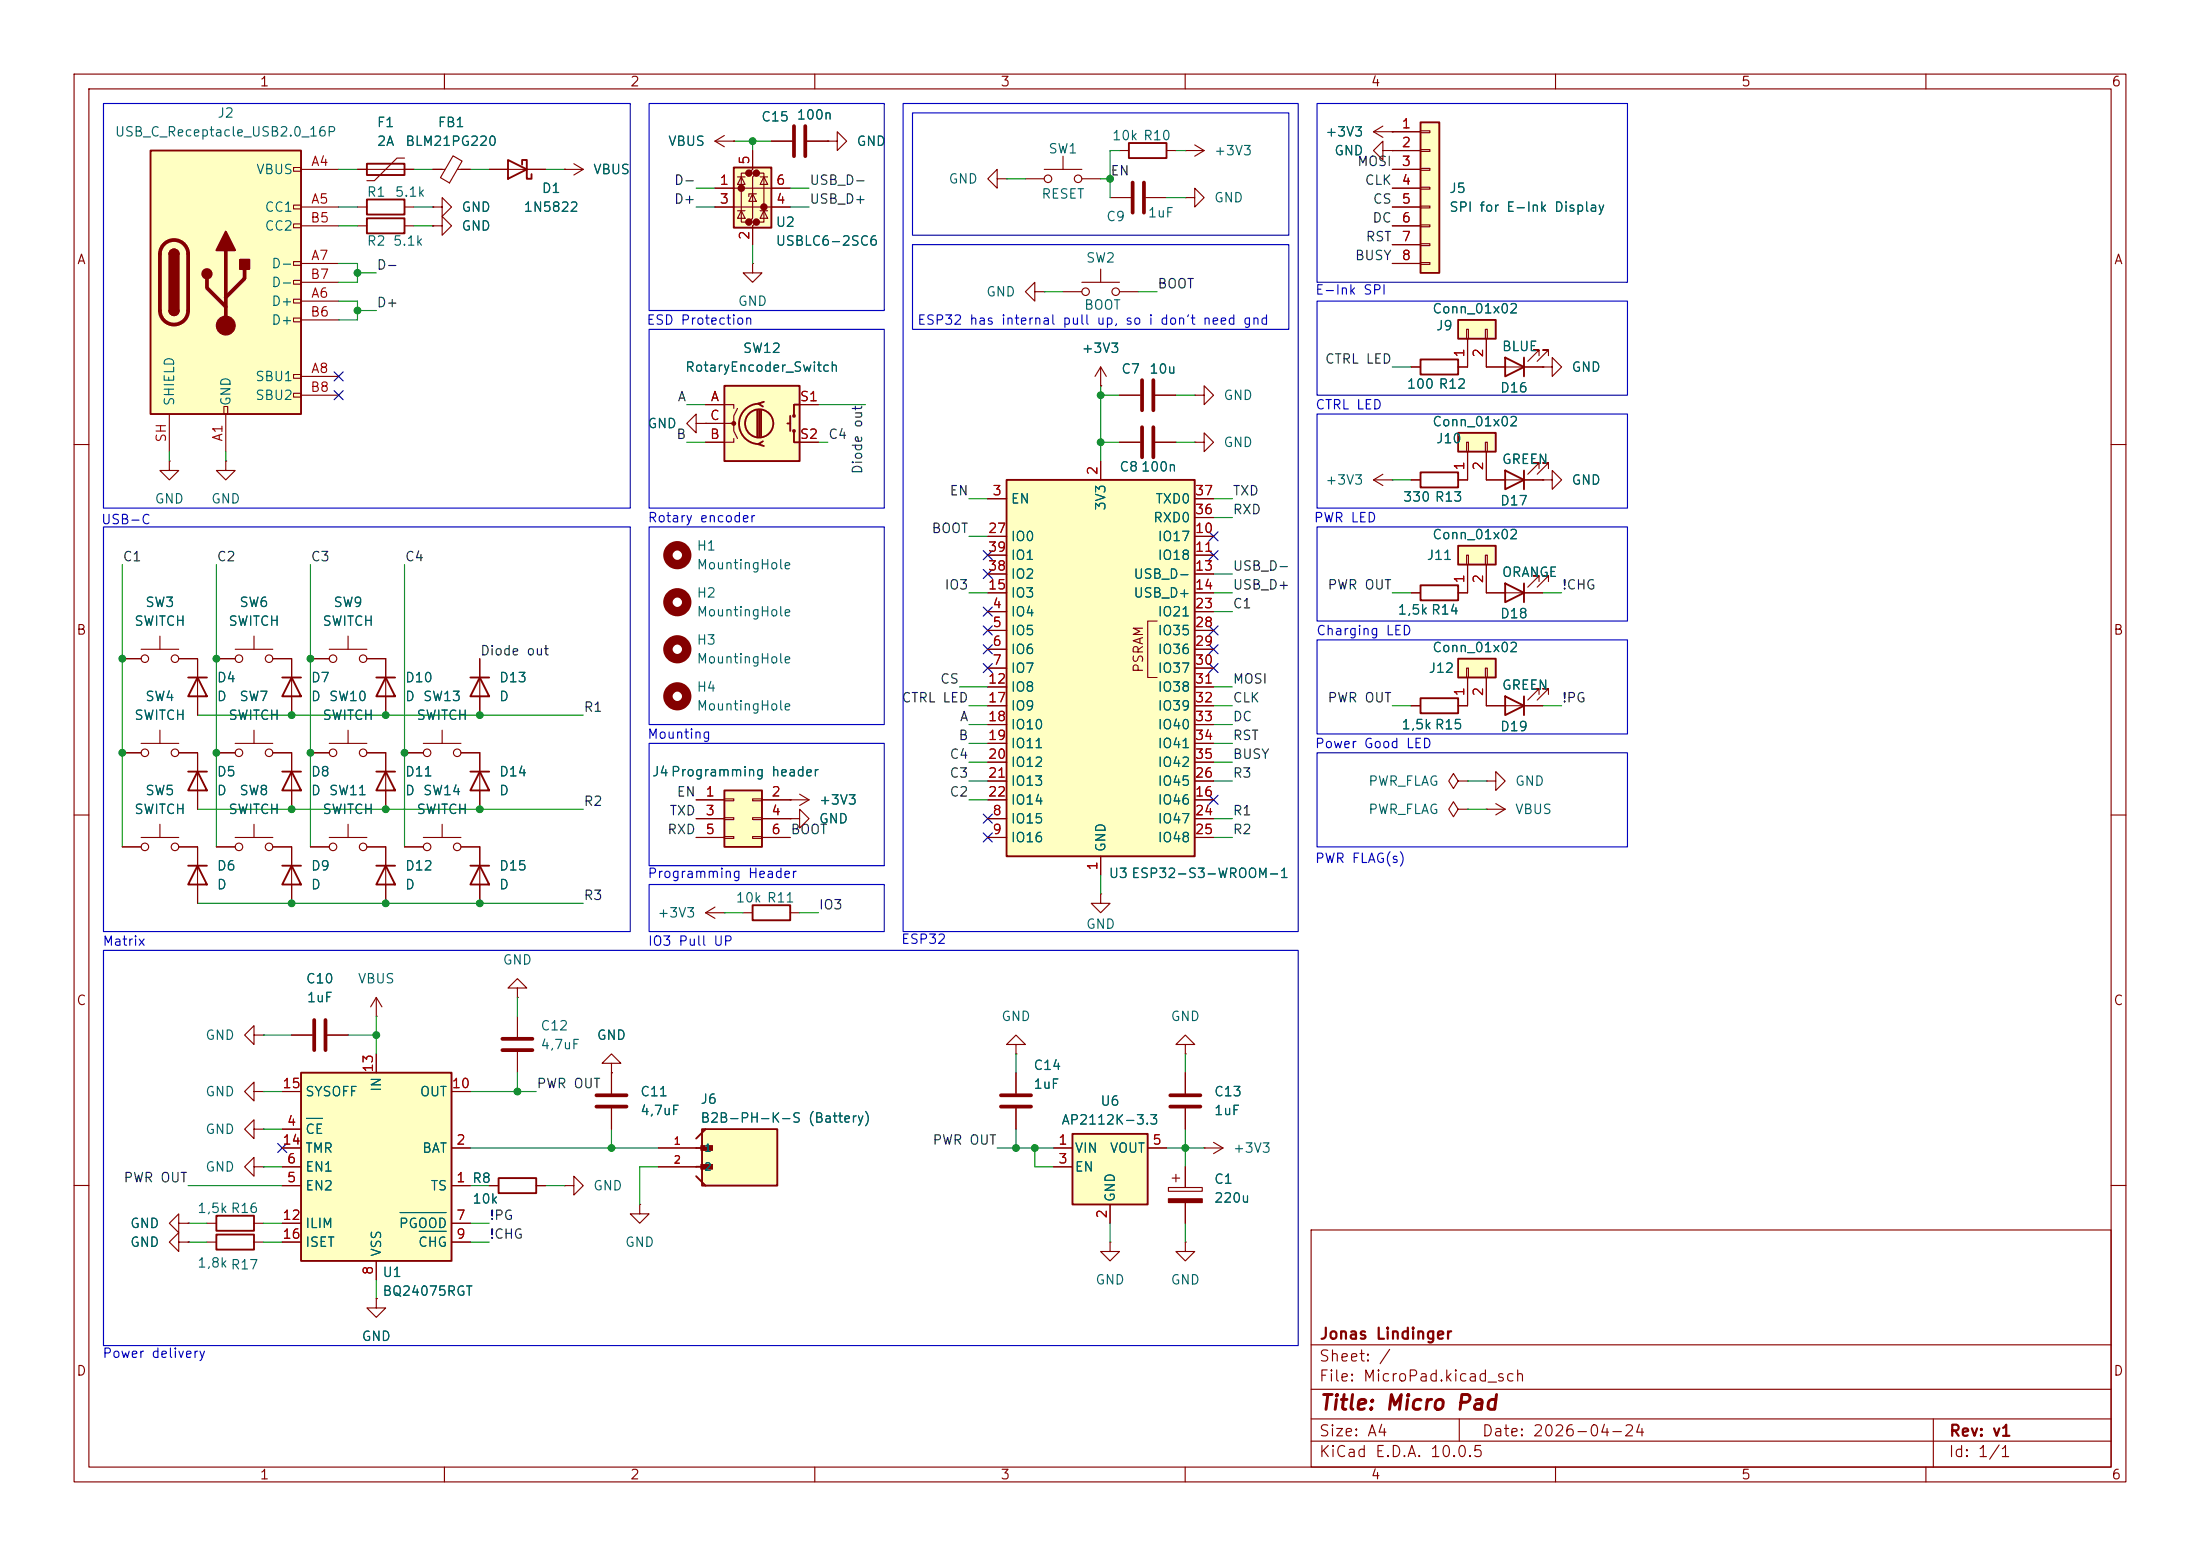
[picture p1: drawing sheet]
<svg xmlns="http://www.w3.org/2000/svg" width="297mm" height="210mm" viewBox="0 0 297 210" stroke-linecap="round" stroke-linejoin="round" font-family="sans-serif">
<g fill="none" stroke="#840000" stroke-width=".15">
<path d="M10 10h277v190h-277zM12 12h273v186h-273zM60 10v2M110 10v2M160 10v2M210 10v2M260 10v2M134.6 24.1v-1.2l-1.3 1.2 1.3 1.3v-1.3h1.3M135.9 24.1h.1M138.4 24.1h2.6M139.7 39.4v-1.3l-1.3 1.3 1.3 1.2v-1.2h1.3M141 39.4h.1"/>
<path d="M141 22.9h5M143.5 21.1v1.8M143.5 39.4h2.5M146 24.1h2.6M146 38.1h5.1M148.6 36.3v1.8M151.1 39.4h2.6M10 60h2M285 60h2M29.2 88.9h2.5M31.7 87.6h5.1M34.3 85.9v1.7"/>
<path d="M34.3 98.6v1.7M36.8 88.9h2.6M41.9 88.9h2.5M44.4 87.6h5.1M47 85.9v1.7M47 98.6v1.7M49.5 88.9h2.6M64.8 88.9v7.6M10 110h2M26.7 101.6v7.6M26.7 114.3v7.6M29.2 101.6h2.5"/>
<path d="M29.2 114.3h2.5M31.7 100.3h5.1M31.7 113h5.1M34.3 111.3v1.7M36.8 101.6h2.6v7.6M36.8 114.3h2.6v7.6M41.9 101.6h2.5M41.9 114.3h2.5M44.4 100.3h5.1M44.4 113h5.1M47 111.3v1.7M49.5 101.6h2.6v7.6"/>
<path d="M49.5 114.3h2.6v7.6M54.6 114.3h2.5M57.1 113h5.1M59.7 111.3v1.7M62.2 114.3h2.6v7.6M64.8 101.6v7.6M106.7 110.5h1.2v-1.3l1.3 1.3-1.3 1.3v-1.3M106.7 110.5h.1M106.7 108h.1M106.7 108h2.5M107.9 107.2l1.3 .8M109.2 108l-1.3 .7"/>
<path d="M285 110h2M95.2 123.2l1.3 .8M95.2 123.2h2.6M96.5 122.4l-1.3 .8M97.8 123.2h.1M100.3 123.2h1.3M106.7 123.2h1.2M10 160h2M177 166h108v32h-108zM285 160h2M60 198v2M110 198v2"/>
<path d="M160 198v2M177 194.5h108M177 191.5h108M177 187.5h108M177 181.5h108M197 191.5v3M210 198v2M260 198v2M261 191.5v6.5"/>
<circle cx="141.5" cy="24.1" r=".51"/>
<circle cx="145.5" cy="24.1" r=".51"/>
<circle cx="146.6" cy="39.4" r=".51"/>
<circle cx="150.6" cy="39.4" r=".51"/>
<circle cx="32.3" cy="88.9" r=".51"/>
<circle cx="36.3" cy="88.9" r=".51"/>
<circle cx="45" cy="88.9" r=".51"/>
<circle cx="49" cy="88.9" r=".51"/>
<circle cx="32.3" cy="101.6" r=".51"/>
<circle cx="32.3" cy="114.3" r=".51"/>
<circle cx="36.3" cy="101.6" r=".51"/>
<circle cx="36.3" cy="114.3" r=".51"/>
<circle cx="45" cy="114.3" r=".51"/>
<circle cx="45" cy="101.6" r=".51"/>
<circle cx="49" cy="101.6" r=".51"/>
<circle cx="49" cy="114.3" r=".51"/>
<circle cx="57.7" cy="114.3" r=".51"/>
<circle cx="61.7" cy="114.3" r=".51"/>
</g>
<g fill="none" stroke="#840000" stroke-width=".25">
<path d="M63.5 91.4h2.5M64.8 91.4l1.2 2.6h-2.5zM25.4 116.8h2.5M25.4 104.1h2.5M26.7 104.1l1.2 2.6h-2.5zM26.7 116.8l1.2 2.6h-2.5zM38.1 116.8h2.5M38.1 104.1h2.5M39.4 116.8l1.2 2.6h-2.5zM39.4 104.1l1.2 2.6h-2.5zM50.8 116.8h2.5M50.8 104.1h2.5"/>
<path d="M52.1 116.8l1.2 2.6h-2.5zM52.1 104.1l1.2 2.6h-2.5zM63.5 116.8h2.5M63.5 104.1h2.5M64.8 116.8l1.2 2.6h-2.5zM64.8 104.1l1.2 2.6h-2.5zM101.6 122.2h5.1v2h-5.1z"/>
</g>
<path d="M97.8 52.1h10.1v10.1h-10.1z" fill="#ffffc2"/>
<g fill="none" stroke="#840000" stroke-width=".25">
<path d="M97.8 52.1h10.1v10.1h-10.1zM102.2 55.4v3.5M102.5 54.5a2.73 2.73 0 0 0-2.7 2.7 2.73 2.73 0 0 0 2.7 2.7M102.5 55.4v3.5M102.7 55.4v3.5M103 59.6l-.6 .3 .7 .3M103.1 54.2l-.7 .3 .6 .4M106.3 57.2h.4M106.7 56.1v2.1M107.2 58.2v1.5h.7M107.9 54.6h-.7v1.5M25.4 91.4h2.5"/>
<path d="M26.7 91.4l1.2 2.6h-2.5z"/>
<circle cx="102.5" cy="57.2" r="1.9"/>
<circle cx="107.2" cy="56.1" r=".13"/>
<circle cx="107.2" cy="58.2" r=".13"/>
</g>
<g fill="none" stroke="#840000" stroke-width=".15">
<path d="M94 57.2v-1.3l-1.3 1.3 1.3 1.2v-1.2h1.2M95.2 54.6h3.9v.5M95.2 57.2h3.9v1l.5 1M95.2 57.2h.1M99.1 59.2v.5h-3.9M99.6 55.1l-.5 1v1.1h-.5M107.9 54.6h2.6M107.9 59.7h2.6M30.5 62.2v1.3h1.2l-1.2 1.3-1.3-1.3h1.3M30.5 62.2h.1M16.5 88.9h2.5M19 87.6h5.1"/>
<path d="M21.6 85.9v1.7M21.6 98.6v1.7M24.1 88.9h2.6v7.6M16.5 114.3h2.5M16.5 101.6h2.5M19 113h5.1M19 100.3h5.1M21.6 111.3v1.7M24.1 114.3h2.6M24.1 101.6h2.6"/>
<circle cx="19.6" cy="88.9" r=".51"/>
<circle cx="23.6" cy="88.9" r=".51"/>
<circle cx="19.6" cy="101.6" r=".51"/>
<circle cx="19.6" cy="114.3" r=".51"/>
<circle cx="23.6" cy="101.6" r=".51"/>
<circle cx="23.6" cy="114.3" r=".51"/>
</g>
<circle cx="99.1" cy="57.1" r=".25" fill="#840000" stroke="#840000" stroke-width=".15"/>
<path d="M196.8 58.4h5.1v2.6h-5.1z" fill="#ffffc2"/>
<path d="M196.8 58.4h5.1v2.6h-5.1z" fill="none" stroke="#840000" stroke-width=".25"/>
<path d="M148.6 52.1h.1M148.6 49.5l-.8 1.3M148.6 49.5l.8 1.3M148.6 49.5v2.6M151.1 59.7h2.8M156 59.7h2.7M198 59.7h.2v1.3h-.2zM200.5 59.7h.3v1.3h-.3zM198.1 61v3.8M200.7 61v3.8" fill="none" stroke="#840000" stroke-width=".15"/>
<path d="M154.2 57.7v4M155.7 57.7v4" fill="none" stroke="#840000" stroke-width=".51"/>
<path d="M135.9 64.8h25.4v50.8h-25.4z" fill="#ffffc2"/>
<path d="M135.9 64.8h25.4v50.8h-25.4z" fill="none" stroke="#840000" stroke-width=".25"/>
<g fill="none" stroke="#840000" stroke-width=".15">
<path d="M151.1 53.3h2.8M156 53.3h2.7M133.3 67.3h2.6M133.3 72.4h2.6M133.3 74.9h2.6M133.3 77.5h2.6M148.6 62.2v2.6M161.3 67.3h2.5M161.3 72.4h2.5M161.3 74.9h2.5M161.3 77.5h2.5M161.3 69.9h2.5"/>
<path d="M133.3 82.6h2.6M133.3 85.1h2.6M133.3 87.6h2.6M133.3 90.2h2.6M133.3 92.7h2.6M133.3 80h2.6M133.3 95.3h2.6M133.3 97.8h2.6M156.2 83.8h-1.3v7.6h1.3M161.3 82.6h2.5M161.3 85.1h2.5M161.3 87.6h2.5"/>
<path d="M161.3 90.2h2.5M161.3 92.7h2.5M161.3 80h2.5M161.3 95.3h2.5M161.3 97.8h2.5M133.3 110.5h2.6M133.3 113h2.6M133.3 108h2.6M133.3 100.3h2.6M133.3 102.9h2.6M133.3 105.4h2.6M148.6 115.6v2.5"/>
<path d="M161.3 110.5h2.5M161.3 113h2.5M161.3 108h2.5M161.3 100.3h2.5M161.3 102.9h2.5M161.3 105.4h2.5"/>
</g>
<path d="M154.2 51.3v4.1M155.7 51.3v4.1" fill="none" stroke="#840000" stroke-width=".51"/>
<path d="M191.8 16.5h2.5v20.3h-2.5z" fill="#ffffc2"/>
<path d="M191.8 16.5h2.5v20.3h-2.5zM191.8 48.5h5v2h-5zM191.8 63.8h5v2h-5zM203.2 63.5l2.5 1.3-2.5 1.2zM205.7 63.5v2.5M29.2 164.1h5.1v2h-5.1z" fill="none" stroke="#840000" stroke-width=".25"/>
<g fill="none" stroke="#840000" stroke-width=".15">
<path d="M161.3 19.6l1.3 .7M185.4 17.8h6.4M185.4 17.8l1.3 .7M186.7 17l-1.3 .8M188 17.8h.1M191.8 17.7h1.2v.2h-1.2zM160 20.3h.1M160 26.7h1.3v-1.3l1.3 1.3-1.3 1.2v-1.2M160 26.7h.1M160 20.3h2.6M162.6 20.3l-1.3 .8M186.7 20.3v-1.2l-1.3 1.2 1.3 1.3v-1.3h1.3"/>
<path d="M188 20.3h.1M188 20.3h3.8M188 22.9h3.8M188 25.4h3.8M188 27.9h3.8M188 30.5h3.8M188 33h3.8M188 35.6h3.8M191.8 20.2h1.2v.2h-1.2zM191.8 22.7h1.2v.3h-1.2zM191.8 25.3h1.2v.2h-1.2zM191.8 27.8h1.2v.3h-1.2z"/>
<path d="M191.8 30.4h1.2v.2h-1.2zM191.8 32.9h1.2v.2h-1.2zM191.8 35.4h1.2v.3h-1.2zM161.3 59.7h1.3v-1.3l1.2 1.3-1.2 1.3v-1.3M161.3 59.7h.1M161.3 53.3h1.3v-1.2l1.2 1.2-1.2 1.3v-1.3M161.3 53.3h.1M190.5 49.5h1.3M196.8 49.5h1.3M185.4 64.8l1.3 .7M185.4 64.8h2.6M186.7 64l-1.3 .8"/>
<path d="M188 64.8h.1M190.5 64.8h1.3M196.8 64.8h1.3M200.7 64.8h7.6M207.8 63.2v-.7h-.8h.8l-1.6 1.5M208.3 64.8h1.2v-1.3l1.3 1.3-1.3 1.2v-1.2M208.3 64.8h.1M209 63.2v-.7h-.7h.7l-1.5 1.5M27.9 165.1h1.3M34.3 165.1h1.3"/>
</g>
<path d="M196.8 43.2h5.1v2.5h-5.1z" fill="#ffffc2"/>
<path d="M196.8 43.2h5.1v2.5h-5.1zM203.2 48.3l2.5 1.2-2.5 1.3zM205.7 48.3v2.5" fill="none" stroke="#840000" stroke-width=".25"/>
<g fill="none" stroke="#840000" stroke-width=".15">
<path d="M104.1 19.1h2.8M109 19.1h2.8M111.8 19.1h1.2v-1.3l1.3 1.3-1.3 1.2v-1.2M111.8 19.1h.1M101.6 35.6v1.2h1.3l-1.3 1.3-1.3-1.3h1.3M101.6 35.6h.1M198 44.5h.2v1.2h-.2zM198.1 45.7v3.8M200.5 44.5h.3v1.2h-.3zM200.7 45.7v3.8h7.6M207.8 48v-.8h-.8h.8l-1.6 1.6M208.3 49.5h1.2v-1.2l1.3 1.2-1.3 1.3v-1.3"/>
<path d="M208.3 49.5h.1M209 48v-.8h-.7h.7l-1.5 1.6"/>
</g>
<path d="M107.2 17v4.1M108.7 17v4.1" fill="none" stroke="#840000" stroke-width=".51"/>
<path d="M99.1 22.6h5v8.1h-5z" fill="#ffffc2"/>
<g fill="#840000" stroke="#840000" stroke-width=".51">
<circle cx="100.1" cy="25.4" r=".25"/>
<circle cx="101.1" cy="23.4" r=".25"/>
<circle cx="101.1" cy="30" r=".25"/>
<circle cx="102.1" cy="23.4" r=".25"/>
<circle cx="102.1" cy="30" r=".25"/>
<circle cx="103.1" cy="27.9" r=".25"/>
</g>
<g fill="none" stroke="#840000" stroke-width=".15">
<path d="M96.5 19.1l1.3 .7M96.5 19.1h2.6M97.8 18.3l-1.3 .8M99.1 19.1h.1M96.5 25.4h10.2M96.5 27.9h10.2M99.6 28.4h1M99.6 23.9h1M100.1 23.9l.5 1h-1zM100.1 28.4l.5 1.1h-1zM101.1 23.4h-1v6.6h1M101.6 20.3v2.6l-.5 .5h1l-.5 .5v5.6l-.5 .5h1l-.5 .5v2.5"/>
<path d="M101.6 26.2l.5 1h-1zM102.1 26.2h-1v.3M102.1 23.4h1v6.6h-1M102.6 28.4h1M102.6 23.9h1M103.1 23.9l.5 1h-1zM103.1 28.4l.5 1.1h-1zM149.9 26.7h2.8M151.1 20.3h1.3M154.7 26.7h2.8M157.5 20.3h1.2M39.4 88.9v7.6"/>
<path d="M52.1 88.9v7.6M59.7 98.6v1.7M190.5 95.3h1.3M196.8 95.3h1.3M200.7 95.3h7.6M207.8 93.7v-.7h-.8h.8l-1.6 1.5M209 93.7v-.7h-.7h.7l-1.5 1.5M54.6 101.6h2.5M57.1 100.3h5.1M62.2 101.6h2.6M200.7 109.2h.1M200.7 109.2h2.5"/>
<path d="M201.9 108.5l1.3 .7M203.2 109.2l-1.3 .8M50.8 137.2h.1M50.8 134.6l-.8 1.3M50.8 134.6l.8 1.3M50.8 134.6v2.6M160 141h1.3l-1.3-1.3-1.3 1.3h1.3v1.2M160 142.2h.1M160 144.8v2.8M160 149.6v2.8M162.6 154.9h.1M162.6 154.9h2.5"/>
<path d="M163.8 154.2l1.3 .7M165.1 154.9l-1.3 .8"/>
<circle cx="57.7" cy="101.6" r=".51"/>
<circle cx="61.7" cy="101.6" r=".51"/>
</g>
<path d="M152.4 19.3h5.1v2h-5.1zM99.1 22.6h5v8.1h-5zM38.1 91.4h2.5M39.4 91.4l1.2 2.6h-2.5zM50.8 91.4h2.5M52.1 91.4l1.2 2.6h-2.5zM191.8 94.2h5v2.1h-5zM203.2 94l2.5 1.3-2.5 1.2zM205.7 94v2.5" fill="none" stroke="#840000" stroke-width=".25"/>
<path d="M152.9 24.6v4.1M154.4 24.6v4.1M158 147.8h4.1M158 149.4h4.1" fill="none" stroke="#840000" stroke-width=".51"/>
<path d="M196.8 88.9h5.1v2.5h-5.1z" fill="#ffffc2"/>
<path d="M196.8 88.9h5.1v2.5h-5.1z" fill="none" stroke="#840000" stroke-width=".25"/>
<path d="M198 90.2h.2v1.2h-.2zM198.1 91.4v3.9M200.5 90.2h.3v1.2h-.3zM200.7 91.4v3.9M158.2 159h1.1M158.7 158.5v1M160 157.5v2.8M157.7 160.3h4.6v.5h-4.6zM160 162.3v2.8" fill="none" stroke="#840000" stroke-width=".15"/>
<path d="M157.7 161.8h4.6v.5h-4.6z" fill="#840000" stroke="#840000" stroke-width=".15"/>
<path d="M40.6 144.8h20.4v25.4h-20.4z" fill="#ffffc2"/>
<path d="M40.6 144.8h20.4v25.4h-20.4zM29.2 166.6h5.1v2.1h-5.1z" fill="none" stroke="#840000" stroke-width=".25"/>
<g fill="none" stroke="#840000" stroke-width=".15">
<path d="M69.8 137.2v2.8M38.1 154.9h2.5M38.1 152.4h2.5M38.1 157.5h2.5M38.1 147.3h2.5M50.8 142.2v2.6M61 154.9h2.5M61 147.3h2.5M69.8 142v2.8M82.5 143.5h1.3l-1.3-1.3-1.2 1.3h1.2v1.3M82.5 144.8h.1M82.5 144.8v2.8"/>
<path d="M82.5 149.6v2.8M24.1 167.6v-1.2l-1.2 1.2 1.2 1.3v-1.3h1.3M25.4 167.6h.1M27.9 167.6h1.3M34.3 167.6h1.3M38.1 160h2.5M38.1 165.1h2.5M38.1 167.6h2.5M50.8 170.2v2.5M61 160h2.5M61 165.1h2.5M61 167.6h2.5"/>
<path d="M86.4 162.6v1.2h1.2l-1.2 1.3-1.3-1.3h1.3M86.4 162.6h.1"/>
</g>
<path d="M41.4 151h2.1M54 163.7h6.2M56.6 166.2h3.6" fill="none" stroke="#006464" stroke-width=".15"/>
<path d="M67.8 140.2h4.1M67.8 141.7h4.1M80.5 147.8h4.1M80.5 149.4h4.1" fill="none" stroke="#840000" stroke-width=".51"/>
<path d="M20.3 20.3h20.3v35.6h-20.3z" fill="#ffffc2"/>
<g fill="none" stroke="#840000" stroke-width=".15">
<path d="M39.6 22.6h1v.5h-1zM39.6 27.7h1v.5h-1zM39.6 30.2h1v.5h-1zM39.6 35.3h1v.5h-1zM39.6 37.8h1v.6h-1zM40.6 22.9h5.1M40.6 27.9h5.1M40.6 35.6h5.1M40.6 30.5h5.1M40.6 38.1h5.1M22.9 55.9v5.1M30.2 54.9h.5v1h-.5z"/>
<path d="M30.5 55.9v5.1M39.6 40.4h1v.5h-1zM39.6 42.9h1v.5h-1zM39.6 50.5h1v.6h-1zM39.6 53.1h1v.5h-1zM40.6 40.6h5.1M40.6 50.8h5.1M40.6 43.2h5.1M40.6 53.3h5.1M196.8 109.2l-.6-1-.6 1 .6 1 .6-1h1.3M196.8 105.4l-.6-1-.6 1 .6 1 .6-1h1.3M198.1 109.2h.1"/>
<path d="M198.1 105.4h.1M34.3 139.7v-1.3l-1.3 1.3 1.3 1.3v-1.3h1.3M35.6 139.7h.1M39.4 139.7h2.8M44.2 139.7h2.8M69.8 133.4h1.3l-1.3-1.3-1.2 1.3h1.2v1.2M69.8 134.6h.1M34.3 147.3v-1.2l-1.3 1.2 1.3 1.3v-1.3h1.3M34.3 152.4v-1.3l-1.3 1.3 1.3 1.3v-1.3h1.3M35.6 147.3h.1M35.6 152.4h.1M24.1 165.1v-1.3l-1.2 1.3 1.2 1.3v-1.3h1.3"/>
<path d="M25.4 165.1h.1M66 160h1.3M72.4 160h1.3M76.2 160h1.3v-1.2l1.2 1.2-1.2 1.3v-1.3M76.2 160h.1"/>
</g>
<path d="M20.3 20.3h20.3v35.6h-20.3zM22.9 34.3a.64 .64 0 0 1 .6-.6 .64 .64 0 0 1 .6 .6M22.9 41.9a.64 .64 0 0 0 .6 .6 .64 .64 0 0 0 .6-.6M67.3 159h5.1v2h-5.1z" fill="none" stroke="#840000" stroke-width=".25"/>
<path d="M22.1 33a1.9 1.9 0 0 1 2.1-.5 1.9 1.9 0 0 1 1.2 1.8v7.6a1.91 1.91 0 0 1-1.9 1.9 1.91 1.91 0 0 1-1.9-1.9v-7.6a1.9 1.9 0 0 1 .5-1.3zM27.9 37.6v1.3l2.6 2.5M30.5 33.8v10.1M33 36.3v1.3l-2.5 2.5M42.4 137.7v4M43.9 137.7v4" fill="none" stroke="#840000" stroke-width=".51"/>
<g fill="#840000" stroke="#840000" stroke-width=".25">
<path d="M22.9 34.3h1.2v7.6h-1.2z"/>
<path d="M23 33.8a.64 .64 0 0 1 .7-.1 .64 .64 0 0 1 .4 .6h-1.2z"/>
<path d="M22.9 41.9h1.2a.64 .64 0 0 1-.6 .6 .64 .64 0 0 1-.6-.6z"/>
<path d="M30.5 31.2l1.2 2.6h-2.5z"/>
<path d="M32.4 35.1h1.3v1.2h-1.3z"/>
<circle cx="27.9" cy="37" r=".63"/>
</g>
<circle cx="30.5" cy="43.9" r="1.27" fill="#840000" stroke="#840000" stroke-width=".15"/>
<path d="M196.8 73.7h5.1v2.5h-5.1z" fill="#ffffc2"/>
<path d="M191.8 79h5v2h-5zM196.8 73.7h5.1v2.5h-5.1zM203.2 78.7l2.5 1.3-2.5 1.3zM205.7 78.7v2.6" fill="none" stroke="#840000" stroke-width=".25"/>
<path d="M198 74.9h.2v1.3h-.2zM198.1 76.2v3.8h-1.3M200.5 74.9h.3v1.3h-.3zM200.7 76.2v3.8h7.6M207.8 78.5v-.8h-.8h.8l-1.6 1.5M209 78.5v-.8h-.7h.7l-1.5 1.5M190.5 80h1.3M34.3 157.5v-1.3l-1.3 1.3 1.3 1.3v-1.3h1.3M35.6 157.5h.1" fill="none" stroke="#840000" stroke-width=".15"/>
<path d="M94.8 152.4h10.1v7.6h-10.1z" fill="#ffffc2"/>
<path d="M49.5 26.9h5.1v2.1h-5.1zM49.5 29.5h5.1v2h-5.1zM49.5 22.1h5.1v1.5h-5.1zM68.6 21.6l2.5 1.3-2.5 1.2zM70.5 22.2v-.6h.6v2.5h.7v-.6M94 154.9h1.9M94 157.5h1.9M94 158.8l1.2 1.2M94.8 152.4h10.1v7.6h-10.1zM95.2 152.4l-1.2 1.3" fill="none" stroke="#840000" stroke-width=".25"/>
<g fill="#840000" stroke="#840000" stroke-width=".14">
<path d="M94.6 154.6h1.6v.7h-1.6z"/>
<path d="M94.6 157.2h1.6v.6h-1.6z"/>
</g>
<g fill="none" stroke="#840000" stroke-width=".15">
<path d="M48.3 27.9h1.2M48.3 22.9h7.6M48.3 30.5h1.2M54.6 21.3h-1l-3.1 3.1h-1M54.6 27.9h1.3M54.6 30.5h1.3M58.4 30.5h1.3v-1.3l1.3 1.3-1.3 1.3v-1.3M58.4 30.5h.1M58.4 27.9h1.3v-1.2l1.3 1.2-1.3 1.3v-1.3M58.4 27.9h.1M58.4 22.9h1.7M61.2 21l1.2 .7-1.7 3-1.2-.7z"/>
<path d="M61.7 22.9h1.8M66 22.9h7.7M76.2 22.9h.1M76.2 22.9h2.5M77.5 22.1l1.2 .8M78.7 22.9l-1.2 .7M148.6 120.7v1.2h1.3l-1.3 1.3-1.3-1.3h1.3M148.6 120.7h.1M88.9 154.9h5.1M88.9 157.5h5.1M137.2 141h1.2l-1.2-1.3-1.3 1.3h1.3v1.2M137.2 142.2h.1"/>
<path d="M137.2 144.8v2.8M137.2 149.6v2.8"/>
</g>
<path d="M135.1 147.8h4.1M135.1 149.4h4.1" fill="none" stroke="#840000" stroke-width=".51"/>
<path d="M97.8 106.7h5.1v7.6h-5.1z" fill="#ffffc2"/>
<path d="M97.8 106.7h5.1v7.6h-5.1z" fill="none" stroke="#840000" stroke-width=".25"/>
<g fill="none" stroke="#840000" stroke-width=".15">
<path d="M22.9 62.2v1.3h1.2l-1.2 1.3-1.3-1.3h1.3M22.9 62.2h.1M94 108h3.8M94 110.5h3.8M94 113h3.8M97.8 107.8h1.3v.3h-1.3zM97.8 110.4h1.3v.2h-1.3zM97.8 112.9h1.3v.3h-1.3zM101.6 107.8h1.3v.3h-1.3zM101.6 110.4h1.3v.2h-1.3zM101.6 112.9h1.3v.3h-1.3zM102.9 108h3.8"/>
<path d="M102.9 110.5h3.8M102.9 113h3.8"/>
</g>
<path d="M144.8 153h10.1v9.6h-10.1z" fill="#ffffc2"/>
<path d="M144.8 153h10.1v9.6h-10.1z" fill="none" stroke="#840000" stroke-width=".25"/>
<g fill="none" stroke="#840000" stroke-width=".15">
<path d="M99.1 19.1h.1M104.1 19.1h2.8M109 19.1h2.8M111.8 19.1h.1M188 17.8h.1M188 17.8h3.8M48.3 22.9h1.2M54.6 22.9h1.3M58.4 27.9h.1M58.4 30.5h.1M58.4 22.9h1.3M62.2 22.9h1.3"/>
<path d="M66 22.9h2.6M71.1 22.9h2.6M76.2 22.9h.1M96.5 25.4h2.6M96.5 27.9h2.6M101.6 20.3v2.6M101.6 30.5v2.5M104.1 25.4h2.6M104.1 27.9h2.6M188 20.3h.1M188 25.4h3.8M188 27.9h3.8"/>
<path d="M188 20.3h3.8M188 22.9h3.8M188 30.5h3.8M188 33h3.8M188 35.6h3.8M95.2 57.2h.1M95.2 54.6h2.6M95.2 59.7h2.6M95.2 57.2h2.6M107.9 54.6h2.6M107.9 59.7h2.6M148.6 52.1h.1"/>
<path d="M151.1 59.7h2.8M151.1 53.3h2.8M156 59.7h2.7M156 53.3h2.7M190.5 49.5h1.3M198.1 45.7v3.8h-1.3M200.7 45.7v3.8h2.5M205.7 49.5h2.6M208.3 49.5h.1M133.3 67.3h2.6M133.3 72.4h2.6M133.3 74.9h2.6"/>
<path d="M133.3 77.5h2.6M148.6 62.2v2.6M161.3 67.3h2.5M161.3 72.4h2.5M161.3 74.9h2.5M161.3 77.5h2.5M161.3 69.9h2.5M190.5 64.8h1.3M198.1 76.2v3.8h-1.3M198.1 61v3.8h-1.3M200.7 76.2v3.8h2.5M200.7 61v3.8h2.5"/>
<path d="M205.7 64.8h2.6M208.3 64.8h.1M16.5 88.9h2.5M24.1 88.9h2.6v2.5M26.7 94v2.5M29.2 88.9h2.5M36.8 88.9h2.6v2.5M39.4 94v2.5M41.9 88.9h2.5M49.5 88.9h2.6v2.5M52.1 94v2.5M64.8 88.9v2.5"/>
<path d="M64.8 94v2.5M133.3 80h2.6M133.3 95.3h2.6M133.3 82.6h2.6M133.3 85.1h2.6M133.3 87.6h2.6M133.3 90.2h2.6M133.3 92.7h2.6M133.3 97.8h2.6M161.3 80h2.5M161.3 95.3h2.5M161.3 82.6h2.5"/>
<path d="M161.3 85.1h2.5M161.3 87.6h2.5M161.3 90.2h2.5M161.3 92.7h2.5M161.3 97.8h2.5M190.5 80h1.3M190.5 95.3h1.3M198.1 91.4v3.9h-1.3M200.7 91.4v3.9h2.5M205.7 80h2.6M205.7 95.3h2.6M16.5 101.6h2.5"/>
<path d="M16.5 114.3h2.5M24.1 101.6h2.6v2.5M24.1 114.3h2.6v2.5M26.7 106.7v2.5M26.7 119.4v2.5M29.2 101.6h2.5M29.2 114.3h2.5M36.8 101.6h2.6v2.5M36.8 114.3h2.6v2.5M39.4 106.7v2.5M39.4 119.4v2.5M41.9 101.6h2.5"/>
<path d="M41.9 114.3h2.5M49.5 101.6h2.6v2.5M49.5 114.3h2.6v2.5M52.1 106.7v2.5M52.1 119.4v2.5M54.6 101.6h2.5M54.6 114.3h2.5M62.2 101.6h2.6v2.5M62.2 114.3h2.6v2.5M64.8 106.7v2.5M64.8 119.4v2.5M94 108h3.8"/>
<path d="M94 110.5h3.8M94 113h3.8M102.9 108h3.8M102.9 110.5h3.8M102.9 113h3.8M106.7 108h.1M106.7 110.5h.1M133.3 108h2.6M133.3 110.5h2.6M133.3 113h2.6M133.3 100.3h2.6M133.3 102.9h2.6"/>
<path d="M133.3 105.4h2.6M148.6 115.6v2.5M161.3 108h2.5M161.3 110.5h2.5M161.3 113h2.5M161.3 100.3h2.5M161.3 102.9h2.5M161.3 105.4h2.5M200.7 105.4h1.2v-1.3l1.3 1.3-1.3 1.3v-1.3M200.7 105.4h.1M39.4 139.7h2.8M44.2 139.7h2.8"/>
<path d="M38.1 154.9h2.5M38.1 157.5h2.5M38.1 152.4h2.5M38.1 147.3h2.5M50.8 142.2v2.6M61 154.9h2.5M61 147.3h2.5M82.5 144.8h.1M82.5 144.8v2.8M82.5 149.6v2.8M88.9 154.9h5.1M88.9 157.5h5.1"/>
<path d="M137.2 144.8v2.8M137.2 149.6v2.8M142.2 154.9h2.6M142.2 157.5h2.6M154.9 154.9h2.6M160 144.8v2.8M160 149.6v2.8M160 157.5v2.8M25.4 167.6h.1M25.4 165.1h.1M38.1 160h2.5M38.1 165.1h2.5"/>
<path d="M38.1 167.6h2.5M50.8 175.3v1.2h1.3l-1.3 1.3-1.3-1.3h1.3M50.8 175.3h.1M50.8 170.2v2.5M61 160h2.5M61 165.1h2.5M61 167.6h2.5M66 160h1.3M72.4 160h1.3M149.9 167.6v1.3h1.2l-1.2 1.3-1.3-1.3h1.3M149.9 167.6h.1M149.9 162.6v2.5"/>
<path d="M160 167.6v1.3h1.3l-1.3 1.3-1.3-1.3h1.3M160 167.6h.1M160 162.3v2.8"/>
</g>
<g fill="none" stroke="#840000" stroke-width="1.3">
<circle cx="91.4" cy="74.9" r="1.27"/>
<circle cx="91.4" cy="94" r="1.27"/>
<circle cx="91.4" cy="87.6" r="1.27"/>
<circle cx="91.4" cy="81.3" r="1.27"/>
</g>
<g fill="none" stroke="#009600" stroke-width=".15">
<path d="M99.1 19.1h5M101.6 19.1v1.2M45.7 27.9h2.6M45.7 30.5h2.6M45.7 35.6h2.6v2.5h-2.6M45.7 22.9h2.6M48.3 36.8h2.5M55.9 27.9h2.5M55.9 30.5h2.5M55.9 22.9h2.5M63.5 22.9h2.5M73.7 22.9h2.5"/>
<path d="M94 27.9h2.5M94 25.4h2.5M101.6 33v2.6M106.7 27.9h2.5M106.7 25.4h2.5M135.9 24.1h2.5M141 39.4h2.5M148.6 24.1h1.3M151.1 20.3h-1.2v6.4M153.7 39.4h2.5M157.5 26.7h2.5M158.7 20.3h1.3"/>
<path d="M45.7 40.6h2.6v2.6h-2.6M48.3 41.9h2.5M92.7 59.7h2.5M92.7 54.6h2.5M110.5 59.7h1.3M110.5 54.6h6.3M148.6 59.7h2.5M148.6 52.1v10.1M148.6 53.3h2.5M158.7 59.7h2.6M158.7 53.3h2.6M188 49.5h2.5"/>
<path d="M16.5 76.2v38.1M22.9 61v1.2M29.2 76.2v38.1M30.5 61v1.2M41.9 76.2v38.1M54.6 76.2v38.1M130.8 67.3h2.5M130.8 72.4h2.5M163.8 77.5h2.6M163.8 67.3h2.6M163.8 69.9h2.6M188 64.8h2.5"/>
<path d="M26.7 96.5h52M129.5 92.7h3.8M130.8 97.8h2.5M130.8 95.3h2.5M130.8 80h2.5M163.8 97.8h2.6M163.8 95.3h2.6M163.8 80h2.6M163.8 92.7h2.6M163.8 82.6h2.6M188 95.3h2.5M188 80h2.5"/>
<path d="M208.3 95.3h2.5M208.3 80h2.5M26.7 109.2h52M130.8 102.9h2.5M130.8 108h2.5M130.8 100.3h2.5M130.8 105.4h2.5M148.6 118.1v2.6M163.8 102.9h2.6M163.8 100.3h2.6M163.8 110.5h2.6M163.8 105.4h2.6"/>
<path d="M163.8 113h2.6M198.1 109.2h2.6M198.1 105.4h2.6M26.7 121.9h52M35.6 139.7h3.8M47 139.7h3.8M50.8 137.2v5M69.8 134.6v2.6M97.8 123.2h2.5M107.9 123.2h2.6M35.6 157.5h2.5M35.6 147.3h2.5"/>
<path d="M35.6 152.4h2.5M63.5 154.9h25.4M63.5 147.3h8.9M69.8 144.8v2.5M82.5 152.4v2.5M88.9 157.5h-2.5v5.1M134.6 154.9h7.6M137.2 142.2v2.6M137.2 152.4v2.5M139.7 154.9v2.6h2.5M157.5 154.9h5.1M160 142.2v2.6"/>
<path d="M160 152.4v5.1M25.4 160h12.7M25.4 167.6h2.5M25.4 165.1h2.5M35.6 167.6h2.5M35.6 165.1h2.5M50.8 172.7v2.6M63.5 160h2.5M63.5 167.6h2.5M63.5 165.1h2.5M73.7 160h2.5M149.9 165.1v2.5"/>
<path d="M160 165.1v2.5"/>
</g>
<g fill="none" stroke="#000084" stroke-width=".15">
<path d="M45.1 52.7l1.2 1.2M45.1 50.2l1.2 1.2M46.3 52.7l-1.2 1.2M46.3 50.2l-1.2 1.2M132.7 76.9l1.3 1.2M132.7 74.3l1.3 1.2M134 76.9l-1.3 1.2M134 74.3l-1.3 1.2M163.2 71.8l1.2 1.2M163.2 74.3l1.2 1.2M164.4 71.8l-1.2 1.2M164.4 74.3l-1.2 1.2"/>
<path d="M132.7 89.6l1.3 1.2M132.7 84.5l1.3 1.2M132.7 81.9l1.3 1.3M132.7 87l1.3 1.2M134 89.6l-1.3 1.2M134 84.5l-1.3 1.2M134 81.9l-1.3 1.3M134 87l-1.3 1.2M163.2 89.6l1.2 1.2M163.2 84.5l1.2 1.2M163.2 87l1.2 1.2M164.4 89.6l-1.2 1.2"/>
<path d="M164.4 84.5l-1.2 1.2M164.4 87l-1.2 1.2M132.7 112.4l1.3 1.2M132.7 109.9l1.3 1.2M134 112.4l-1.3 1.2M134 109.9l-1.3 1.2M163.2 107.3l1.2 1.3M164.4 107.3l-1.2 1.3M37.5 154.3l1.2 1.2M38.7 154.3l-1.2 1.2"/>
</g>
<g fill="none" stroke="#0000c2" stroke-width=".15">
<path d="M14 14h71.1v54.6h-71.1zM87.6 14h31.8v27.9h-31.8zM121.9 14h53.4v111.7h-53.4zM123.2 15.2h50.8v16.6h-50.8zM177.8 14h41.9v24.1h-41.9zM123.2 33h50.8v11.5h-50.8zM87.6 44.5h31.8v24.1h-31.8zM177.8 55.9h41.9v12.7h-41.9zM177.8 40.6h41.9v12.7h-41.9zM14 71.1h71.1v54.6h-71.1zM87.6 71.1h31.8v26.7h-31.8zM177.8 71.1h41.9v12.7h-41.9z"/>
<path d="M177.8 86.4h41.9v12.7h-41.9zM87.6 119.4h31.8v6.3h-31.8zM87.6 100.3h31.8v16.5h-31.8zM177.8 101.6h41.9v12.7h-41.9zM14 128.3h161.3v53.3h-161.3z"/>
</g>
<path d="M41.4 151h2.1M54 163.7h6.2M56.6 166.2h3.6" fill="none" stroke="#006464" stroke-width=".15"/>
<g fill="#009600" stroke="#009600" stroke-width=".14">
<circle cx="101.6" cy="19.1" r=".46"/>
<circle cx="148.6" cy="53.3" r=".46"/>
<circle cx="148.6" cy="59.7" r=".46"/>
<circle cx="149.9" cy="24.1" r=".46"/>
<circle cx="29.2" cy="88.9" r=".46"/>
<circle cx="16.5" cy="88.9" r=".46"/>
<circle cx="16.5" cy="101.6" r=".46"/>
<circle cx="29.2" cy="101.6" r=".46"/>
<circle cx="52.1" cy="96.5" r=".46"/>
<circle cx="54.6" cy="101.6" r=".46"/>
<circle cx="41.9" cy="88.9" r=".46"/>
<circle cx="39.4" cy="96.5" r=".46"/>
<circle cx="39.4" cy="109.2" r=".46"/>
<circle cx="52.1" cy="121.9" r=".46"/>
<circle cx="52.1" cy="109.2" r=".46"/>
<circle cx="41.9" cy="101.6" r=".46"/>
<circle cx="39.4" cy="121.9" r=".46"/>
<circle cx="50.8" cy="139.7" r=".46"/>
<circle cx="64.8" cy="96.5" r=".46"/>
<circle cx="64.8" cy="109.2" r=".46"/>
<circle cx="48.3" cy="41.9" r=".46"/>
<circle cx="48.3" cy="36.8" r=".46"/>
<circle cx="160" cy="154.9" r=".46"/>
<circle cx="137.2" cy="154.9" r=".46"/>
<circle cx="139.7" cy="154.9" r=".46"/>
<circle cx="82.5" cy="154.9" r=".46"/>
<circle cx="64.8" cy="121.9" r=".46"/>
<circle cx="69.8" cy="147.3" r=".46"/>
</g>
<text font-size="2" fill="#840000" x="178" y="190.8">Title: Micro Pad</text>
<g font-size="1.5" fill="#840000">
<text x="178" y="184.1">Sheet: /</text>
<text x="178" y="181.1">Jonas Lindinger</text>
<text x="178" y="186.8">File: MicroPad.kicad_sch</text>
<text x="178" y="197">KiCad E.D.A. 10.0.5</text>
<text x="178" y="194.2">Size: A4</text>
<text x="200" y="194.2">Date: 2026-04-24</text>
<text x="263" y="197">Id: 1/1</text>
<text x="263" y="194.2">Rev: v1</text>
</g>
<g font-size="1.3" fill="#840000">
<text x="35" y="12">1</text>
<text x="85" y="12">2</text>
<text x="135" y="12">3</text>
<text x="185" y="12">4</text>
<text x="235" y="12">5</text>
<text x="285" y="12">6</text>
<text x="10.3" y="36">A</text>
<text x="285.3" y="36">A</text>
<text x="10.2" y="86">B</text>
<text x="285.2" y="86">B</text>
<text x="154.6" y="90.9" transform="rotate(-90 154.6 90.9)">PSRAM</text>
<text x="10.2" y="136">C</text>
<text x="285.2" y="136">C</text>
<text x="10.2" y="186">D</text>
<text x="285.2" y="186">D</text>
<text x="35" y="200">1</text>
<text x="85" y="200">2</text>
<text x="135" y="200">3</text>
<text x="185" y="200">4</text>
<text x="235" y="200">5</text>
<text x="285" y="200">6</text>
</g>
<g font-size="1.3" fill="#006464">
<text x="29.3" y="16.2">J2</text>
<text x="50.8" y="17.5">F1</text>
<text x="59" y="17.5">FB1</text>
<text x="102.7" y="16.7">C15</text>
<text x="107.5" y="16.5">100n</text>
<text x="15.4" y="18.7">USB_C_Receptacle_USB2.0_16P</text>
<text x="34.5" y="23.8">VBUS</text>
<text x="50.8" y="20">2A</text>
<text x="54.6" y="20">BLM21PG220</text>
<text x="80" y="23.8">VBUS</text>
<text x="90.1" y="20">VBUS</text>
<text x="115.6" y="20">GND</text>
<text x="141.4" y="21">SW1</text>
<text x="150" y="19.3">10k R10</text>
<text x="163.8" y="21.3">+3V3</text>
<text x="178.8" y="18.7">+3V3</text>
<text x="180" y="21.3">GND</text>
<text x="35.6" y="28.9">CC1</text>
<text x="49.4" y="26.9">R1</text>
<text x="53.2" y="26.9">5.1k</text>
<text x="62.2" y="28.9">GND</text>
<text x="70.6" y="28.9">1N5822</text>
<text x="73.1" y="26.4">D1</text>
<text x="128" y="25.1">GND</text>
<text x="140.5" y="27.1">RESET</text>
<text x="154.9" y="29.7">1uF</text>
<text x="163.8" y="27.6">GND</text>
<text x="195.6" y="26.4">J5</text>
<text x="195.6" y="28.9">SPI for E-Ink Display</text>
<text x="35.6" y="31.4">CC2</text>
<text x="49.4" y="33.5">R2</text>
<text x="53" y="33.5">5.1k</text>
<text x="62.2" y="31.4">GND</text>
<text x="104.6" y="30.9">U2</text>
<text x="104.6" y="33.5">USBLC6-2SC6</text>
<text x="146.5" y="35.8">SW2</text>
<text x="149.3" y="30.2">C9</text>
<text x="36.6" y="41.6">D+</text>
<text x="36.6" y="36.5">D-</text>
<text x="36.6" y="39.1">D-</text>
<text x="99.5" y="41.6">GND</text>
<text x="133.1" y="40.3">GND</text>
<text x="36.6" y="44.1">D+</text>
<text x="100.2" y="48">SW12</text>
<text x="145.9" y="48">+3V3</text>
<text x="146.3" y="42.1">BOOT</text>
<text x="193.3" y="42.6">Conn_01x02</text>
<text x="193.8" y="44.9">J9</text>
<text x="202.7" y="47.7">BLUE</text>
<text x="34.4" y="51.8">SBU1</text>
<text x="92.4" y="50.5">RotaryEncoder_Switch</text>
<text x="151.3" y="50.7">C7</text>
<text x="155.1" y="50.7">10u</text>
<text x="189.8" y="52.8">100 R12</text>
<text x="202.4" y="53.3">D16</text>
<text x="212.1" y="50.5">GND</text>
<text x="23.8" y="54.9" transform="rotate(-90 23.8 54.9)">SHIELD</text>
<text x="31.4" y="54.9" transform="rotate(-90 31.4 54.9)">GND</text>
<text x="34.4" y="54.3">SBU2</text>
<text x="87.3" y="58.1">GND</text>
<text x="165.1" y="54.3">GND</text>
<text x="193.3" y="57.9">Conn_01x02</text>
<text x="151" y="64">C8</text>
<text x="153.9" y="64">100n</text>
<text x="165.1" y="60.7">GND</text>
<text x="178.8" y="65.7">+3V3</text>
<text x="193.8" y="60.1">J10</text>
<text x="202.7" y="62.9">GREEN</text>
<text x="212.1" y="65.7">GND</text>
<text x="20.8" y="68.3">GND</text>
<text x="28.4" y="68.3">GND</text>
<text x="136.4" y="68.3">EN</text>
<text x="149.6" y="69" transform="rotate(-90 149.6 69)">3V3</text>
<text x="155.6" y="70.8">RXD0</text>
<text x="155.9" y="68.3">TXD0</text>
<text x="189.3" y="68">330 R13</text>
<text x="202.4" y="68.5">D17</text>
<text x="94" y="74.6">H1</text>
<text x="94" y="77.2">MountingHole</text>
<text x="136.4" y="73.4">IO0</text>
<text x="136.4" y="75.9">IO1</text>
<text x="156.2" y="73.4">IO17</text>
<text x="156.2" y="75.9">IO18</text>
<text x="192.5" y="75.9">J11</text>
<text x="193.3" y="73.1">Conn_01x02</text>
<text x="19.5" y="82.2">SW3</text>
<text x="32.2" y="82.2">SW6</text>
<text x="44.9" y="82.2">SW9</text>
<text x="94" y="81">H2</text>
<text x="94" y="83.5">MountingHole</text>
<text x="136.4" y="83.5">IO4</text>
<text x="136.4" y="81">IO3</text>
<text x="136.4" y="78.4">IO2</text>
<text x="152.9" y="78.4">USB_D-</text>
<text x="152.9" y="81">USB_D+</text>
<text x="156.2" y="83.5">IO21</text>
<text x="188.6" y="83.3">1,5k R14</text>
<text x="202.4" y="83.8">D18</text>
<text x="202.7" y="78.2">ORANGE</text>
<text x="18" y="84.8">SWITCH</text>
<text x="30.7" y="84.8">SWITCH</text>
<text x="43.4" y="84.8">SWITCH</text>
<text x="94" y="87.3">H3</text>
<text x="94" y="89.9">MountingHole</text>
<text x="136.4" y="86.1">IO5</text>
<text x="136.4" y="88.6">IO6</text>
<text x="156.2" y="86.1">IO35</text>
<text x="156.2" y="88.6">IO36</text>
<text x="193.3" y="88.3">Conn_01x02</text>
<text x="19.5" y="94.9">SW4</text>
<text x="29.2" y="92.4">D4</text>
<text x="29.2" y="94.9">D</text>
<text x="32.2" y="94.9">SW7</text>
<text x="41.9" y="92.4">D7</text>
<text x="41.9" y="94.9">D</text>
<text x="44.3" y="94.9">SW10</text>
<text x="54.6" y="92.4">D10</text>
<text x="54.6" y="94.9">D</text>
<text x="57" y="94.9">SW13</text>
<text x="67.3" y="92.4">D13</text>
<text x="67.3" y="94.9">D</text>
<text x="94" y="93.7">H4</text>
<text x="136.4" y="91.1">IO7</text>
<text x="136.4" y="93.7">IO8</text>
<text x="156.2" y="91.1">IO37</text>
<text x="156.2" y="93.7">IO38</text>
<text x="192.8" y="91.1">J12</text>
<text x="202.7" y="93.4">GREEN</text>
<text x="18" y="97.5">SWITCH</text>
<text x="30.7" y="97.5">SWITCH</text>
<text x="43.4" y="97.5">SWITCH</text>
<text x="56.1" y="97.5">SWITCH</text>
<text x="94" y="96.2">MountingHole</text>
<text x="136.4" y="96.2">IO9</text>
<text x="136.4" y="98.8">IO10</text>
<text x="136.4" y="101.3">IO11</text>
<text x="156.2" y="96.2">IO39</text>
<text x="156.2" y="98.8">IO40</text>
<text x="156.2" y="101.3">IO41</text>
<text x="189.1" y="98.8">1,5k R15</text>
<text x="202.4" y="99">D19</text>
<text x="19.5" y="107.6">SW5</text>
<text x="29.2" y="105.1">D5</text>
<text x="29.2" y="107.6">D</text>
<text x="32.2" y="107.6">SW8</text>
<text x="41.9" y="105.1">D8</text>
<text x="41.9" y="107.6">D</text>
<text x="44.3" y="107.6">SW11</text>
<text x="54.6" y="105.1">D11</text>
<text x="54.6" y="107.6">D</text>
<text x="57" y="107.6">SW14</text>
<text x="67.3" y="105.1">D14</text>
<text x="67.3" y="107.6">D</text>
<text x="87.9" y="105.1">J4Programming header</text>
<text x="136.4" y="103.8">IO12</text>
<text x="136.4" y="106.4">IO13</text>
<text x="156.2" y="106.4">IO45</text>
<text x="156.2" y="103.8">IO42</text>
<text x="184.6" y="106.4">PWR_FLAG</text>
<text x="204.5" y="106.4">GND</text>
<text x="18" y="110.2">SWITCH</text>
<text x="30.7" y="110.2">SWITCH</text>
<text x="43.4" y="110.2">SWITCH</text>
<text x="56.1" y="110.2">SWITCH</text>
<text x="110.5" y="111.5">GND</text>
<text x="110.5" y="108.9">+3V3</text>
<text x="136.4" y="111.5">IO15</text>
<text x="136.4" y="114">IO16</text>
<text x="136.4" y="108.9">IO14</text>
<text x="156.2" y="108.9">IO46</text>
<text x="156.2" y="111.5">IO47</text>
<text x="156.2" y="114">IO48</text>
<text x="184.6" y="110.2">PWR_FLAG</text>
<text x="204.5" y="110.2">VBUS</text>
<text x="29.2" y="117.8">D6</text>
<text x="41.9" y="117.8">D9</text>
<text x="54.6" y="117.8">D12</text>
<text x="67.3" y="117.8">D15</text>
<text x="149.6" y="115.1" transform="rotate(-90 149.6 115.1)">GND</text>
<text x="149.6" y="118.8">U3 ESP32-S3-WROOM-1</text>
<text x="29.2" y="120.3">D</text>
<text x="41.9" y="120.3">D</text>
<text x="54.6" y="120.3">D</text>
<text x="67.3" y="120.3">D</text>
<text x="88.7" y="124.2">+3V3</text>
<text x="99.2" y="122.1">10k R11</text>
<text x="146.5" y="125.7">GND</text>
<text x="67.8" y="130.5">GND</text>
<text x="41.2" y="133">C10</text>
<text x="41.3" y="135.6">1uF</text>
<text x="48.2" y="133">VBUS</text>
<text x="27.6" y="140.7">GND</text>
<text x="72.9" y="139.4">C12</text>
<text x="72.9" y="141.9">4,7uF</text>
<text x="80.5" y="140.7">GND</text>
<text x="135.1" y="138.1">GND</text>
<text x="158" y="138.1">GND</text>
<text x="27.6" y="148.3">GND</text>
<text x="41.1" y="148.3">SYSOFF</text>
<text x="51.8" y="147.5" transform="rotate(-90 51.8 147.5)">IN</text>
<text x="56.6" y="148.3">OUT</text>
<text x="86.3" y="148.3">C11</text>
<text x="94.5" y="149.3">J6</text>
<text x="139.4" y="144.7">C14</text>
<text x="139.4" y="147.3">1uF</text>
<text x="148.5" y="149.6">U6</text>
<text x="163.8" y="148.3">C13</text>
<text x="27.6" y="153.4">GND</text>
<text x="41.1" y="153.4">CE</text>
<text x="41.1" y="155.9">TMR</text>
<text x="56.9" y="155.9">BAT</text>
<text x="86.3" y="150.8">4,7uF</text>
<text x="94.5" y="151.8">B2B-PH-K-S (Battery)</text>
<text x="143.2" y="152.1">AP2112K-3.3</text>
<text x="145" y="155.9">VIN</text>
<text x="149.7" y="155.9">VOUT</text>
<text x="163.8" y="150.8">1uF</text>
<text x="166.4" y="155.9">+3V3</text>
<text x="27.6" y="158.4">GND</text>
<text x="41.1" y="161">EN2</text>
<text x="41.1" y="158.4">EN1</text>
<text x="58" y="161">TS</text>
<text x="80" y="161">GND</text>
<text x="145" y="158.4">EN</text>
<text x="163.8" y="160.1">C1</text>
<text x="17.5" y="166.1">GND</text>
<text x="26.5" y="164">1,5k R16</text>
<text x="41.1" y="166.1">ILIM</text>
<text x="53.8" y="166.1">PGOOD</text>
<text x="63.7" y="162.8">10k</text>
<text x="150.8" y="162.3" transform="rotate(-90 150.8 162.3)">GND</text>
<text x="163.8" y="162.6">220u</text>
<text x="17.5" y="168.6">GND</text>
<text x="26.5" y="171.4">1,8k R17</text>
<text x="41.1" y="168.6">ISET</text>
<text x="51.5" y="172.7">U1</text>
<text x="51.8" y="169.7" transform="rotate(-90 51.8 169.7)">VSS</text>
<text x="56.4" y="168.6">CHG</text>
<text x="84.3" y="168.6">GND</text>
<text x="147.8" y="173.7">GND</text>
<text x="158" y="173.7">GND</text>
<text x="51.5" y="175.2">BQ24075RGT</text>
<text x="48.7" y="181.3">GND</text>
</g>
<g font-size="1.3" fill="#a90000">
<text x="189.1" y="17.6">1</text>
<text x="41.9" y="22.7">A4</text>
<text x="101.5" y="22.3" transform="rotate(-90 101.5 22.3)">5</text>
<text x="189.1" y="20.2">2</text>
<text x="189.1" y="22.7">3</text>
<text x="41.9" y="27.8">A5</text>
<text x="97.1" y="25.3">1</text>
<text x="97.1" y="27.8">3</text>
<text x="104.7" y="27.8">4</text>
<text x="104.7" y="25.3">6</text>
<text x="189.1" y="25.3">4</text>
<text x="189.1" y="27.8">5</text>
<text x="41.8" y="30.3">B5</text>
<text x="41.9" y="35.4">A7</text>
<text x="101.5" y="32.5" transform="rotate(-90 101.5 32.5)">2</text>
<text x="189.1" y="30.3">6</text>
<text x="189.1" y="32.9">7</text>
<text x="189.1" y="35.4">8</text>
<text x="41.8" y="38">B7</text>
<text x="41.9" y="40.5">A6</text>
<text x="41.8" y="43">B6</text>
<text x="41.8" y="53.2">B8</text>
<text x="41.9" y="50.7">A8</text>
<text x="198" y="48.4" transform="rotate(-90 198 48.4)">1</text>
<text x="200.5" y="48.4" transform="rotate(-90 200.5 48.4)">2</text>
<text x="22.7" y="59.8" transform="rotate(-90 22.7 59.8)">SH</text>
<text x="30.3" y="59.7" transform="rotate(-90 30.3 59.7)">A1</text>
<text x="95.8" y="59.6">B</text>
<text x="95.8" y="57">C</text>
<text x="95.8" y="54.5">A</text>
<text x="107.9" y="54.5">S1</text>
<text x="107.9" y="59.6">S2</text>
<text x="148.5" y="64.2" transform="rotate(-90 148.5 64.2)">2</text>
<text x="198" y="63.6" transform="rotate(-90 198 63.6)">1</text>
<text x="200.5" y="63.6" transform="rotate(-90 200.5 63.6)">2</text>
<text x="133.9" y="67.2">3</text>
<text x="161.2" y="69.7">36</text>
<text x="161.2" y="67.2">37</text>
<text x="133.3" y="72.3">27</text>
<text x="133.3" y="77.3">38</text>
<text x="133.3" y="74.8">39</text>
<text x="161.2" y="72.3">10</text>
<text x="161.2" y="74.8">11</text>
<text x="161.2" y="77.3">13</text>
<text x="133.3" y="79.9">15</text>
<text x="133.9" y="82.4">4</text>
<text x="161.2" y="79.9">14</text>
<text x="161.2" y="82.4">23</text>
<text x="198" y="78.8" transform="rotate(-90 198 78.8)">1</text>
<text x="200.5" y="78.8" transform="rotate(-90 200.5 78.8)">2</text>
<text x="133.9" y="85">5</text>
<text x="133.9" y="87.5">6</text>
<text x="161.2" y="85">28</text>
<text x="161.2" y="87.5">29</text>
<text x="133.3" y="92.6">12</text>
<text x="133.3" y="95.1">17</text>
<text x="133.9" y="90">7</text>
<text x="161.2" y="90">30</text>
<text x="161.2" y="92.6">31</text>
<text x="161.2" y="95.1">32</text>
<text x="198" y="94.1" transform="rotate(-90 198 94.1)">1</text>
<text x="200.5" y="94.1" transform="rotate(-90 200.5 94.1)">2</text>
<text x="133.3" y="97.7">18</text>
<text x="133.3" y="100.2">19</text>
<text x="161.2" y="97.7">33</text>
<text x="161.2" y="100.2">34</text>
<text x="95.2" y="107.8">1</text>
<text x="104" y="107.8">2</text>
<text x="133.3" y="102.7">20</text>
<text x="133.3" y="105.3">21</text>
<text x="133.3" y="107.8">22</text>
<text x="161.2" y="107.8">16</text>
<text x="161.2" y="105.3">26</text>
<text x="161.2" y="102.7">35</text>
<text x="95.2" y="110.4">3</text>
<text x="95.2" y="112.9">5</text>
<text x="104" y="110.4">4</text>
<text x="104" y="112.9">6</text>
<text x="133.9" y="110.4">8</text>
<text x="133.9" y="112.9">9</text>
<text x="161.2" y="110.4">24</text>
<text x="161.2" y="112.9">25</text>
<text x="148.5" y="117.6" transform="rotate(-90 148.5 117.6)">1</text>
<text x="38" y="147.2">15</text>
<text x="50.7" y="144.8" transform="rotate(-90 50.7 144.8)">13</text>
<text x="60.9" y="147.2">10</text>
<text x="38" y="154.8">14</text>
<text x="38.6" y="152.3">4</text>
<text x="61.5" y="154.8">2</text>
<text x="142.8" y="154.8">1</text>
<text x="155.5" y="154.8">5</text>
<text x="38.6" y="159.9">5</text>
<text x="38.6" y="157.3">6</text>
<text x="61.5" y="159.9">1 R8</text>
<text x="142.8" y="157.3">3</text>
<text x="38" y="165">12</text>
<text x="38" y="167.5">16</text>
<text x="61.5" y="165">7</text>
<text x="61.5" y="167.5">9</text>
<text x="149.7" y="164.6" transform="rotate(-90 149.7 164.6)">2</text>
<text x="50.7" y="172.2" transform="rotate(-90 50.7 172.2)">8</text>
</g>
<g font-size="1.3" fill="#0f0f0f">
<text x="183.1" y="22.7">MOSI</text>
<text x="90.9" y="27.8">D+</text>
<text x="90.9" y="25.3">D-</text>
<text x="109.2" y="27.8">USB_D+</text>
<text x="109.2" y="25.3">USB_D-</text>
<text x="149.8" y="24">EN</text>
<text x="184.2" y="25.3">CLK</text>
<text x="185.3" y="27.8">CS</text>
<text x="182.8" y="35.4">BUSY</text>
<text x="184.3" y="32.9">RST</text>
<text x="185.2" y="30.4">DC</text>
<text x="50.8" y="41.8">D+</text>
<text x="50.8" y="36.7">D-</text>
<text x="156.2" y="39.2">BOOT</text>
<text x="178.8" y="49.4">CTRL LED</text>
<text x="91.2" y="59.6">B</text>
<text x="91.4" y="54.5">A</text>
<text x="111.7" y="59.6">C4</text>
<text x="116.7" y="64.1" transform="rotate(-90 116.7 64.1)">Diode out</text>
<text x="128.1" y="67.2">EN</text>
<text x="166.3" y="69.7">RXD</text>
<text x="166.3" y="67.2">TXD</text>
<text x="16.5" y="76.1">C1</text>
<text x="29.2" y="76.1">C2</text>
<text x="41.9" y="76.1">C3</text>
<text x="54.6" y="76.1">C4</text>
<text x="125.7" y="72.3">BOOT</text>
<text x="166.3" y="77.3">USB_D-</text>
<text x="127.4" y="79.9">IO3</text>
<text x="166.3" y="82.4">C1</text>
<text x="166.3" y="79.9">USB_D+</text>
<text x="179.1" y="79.9">PWR OUT</text>
<text x="210.8" y="79.9">!CHG</text>
<text x="64.7" y="88.8">Diode out</text>
<text x="121.6" y="95.1">CTRL LED</text>
<text x="126.8" y="92.6">CS</text>
<text x="166.3" y="95.1">CLK</text>
<text x="166.3" y="92.6">MOSI</text>
<text x="179.1" y="95.1">PWR OUT</text>
<text x="210.8" y="95.1">!PG</text>
<text x="78.7" y="96.4">R1</text>
<text x="129.3" y="100.2">B</text>
<text x="129.5" y="97.7">A</text>
<text x="166.3" y="97.7">DC</text>
<text x="166.3" y="100.2">RST</text>
<text x="91.3" y="107.8">EN</text>
<text x="128.1" y="102.7">C4</text>
<text x="128.1" y="105.3">C3</text>
<text x="128.1" y="107.8">C2</text>
<text x="166.3" y="105.3">R3</text>
<text x="166.3" y="102.7">BUSY</text>
<text x="78.7" y="109.1">R2</text>
<text x="90" y="112.9">RXD</text>
<text x="90.3" y="110.4">TXD</text>
<text x="106.7" y="112.9">BOOT</text>
<text x="166.3" y="112.9">R2</text>
<text x="166.3" y="110.4">R1</text>
<text x="78.7" y="121.8">R3</text>
<text x="110.5" y="123.1">IO3</text>
<text x="72.4" y="147.2">PWR OUT</text>
<text x="125.8" y="154.8">PWR OUT</text>
<text x="16.6" y="159.9">PWR OUT</text>
<text x="66" y="165">!PG</text>
<text x="66" y="167.5">!CHG</text>
</g>
<g font-size="1.3" fill="#0000c2">
<text x="177.5" y="40.1">E-Ink SPI</text>
<text x="87.2" y="44.1">ESD Protection</text>
<text x="123.7" y="44.1">ESP32 has internal pull up, so i don't need gnd</text>
<text x="177.5" y="55.6">CTRL LED</text>
<text x="13.6" y="71.1">USB-C</text>
<text x="87.4" y="70.8">Rotary encoder</text>
<text x="177.3" y="70.8">PWR LED</text>
<text x="177.6" y="86.1">Charging LED</text>
<text x="87.3" y="100">Mounting</text>
<text x="177.4" y="101.3">Power Good LED</text>
<text x="87.3" y="118.8">Programming Header</text>
<text x="177.4" y="116.8">PWR FLAG(s)</text>
<text x="13.8" y="128">Matrix</text>
<text x="87.4" y="128">IO3 Pull UP</text>
<text x="121.6" y="127.7">ESP32</text>
<text x="13.7" y="183.6">Power delivery</text>
</g>
<g font-size="1" fill="#a90000">
<text x="90.9" y="154.8">1</text>
<text x="90.9" y="157.3">2</text>
</g>
<g font-size="1" fill="#006464">
<text x="95" y="155.7">1</text>
<text x="95" y="158.2">2</text>
</g>
</svg>
